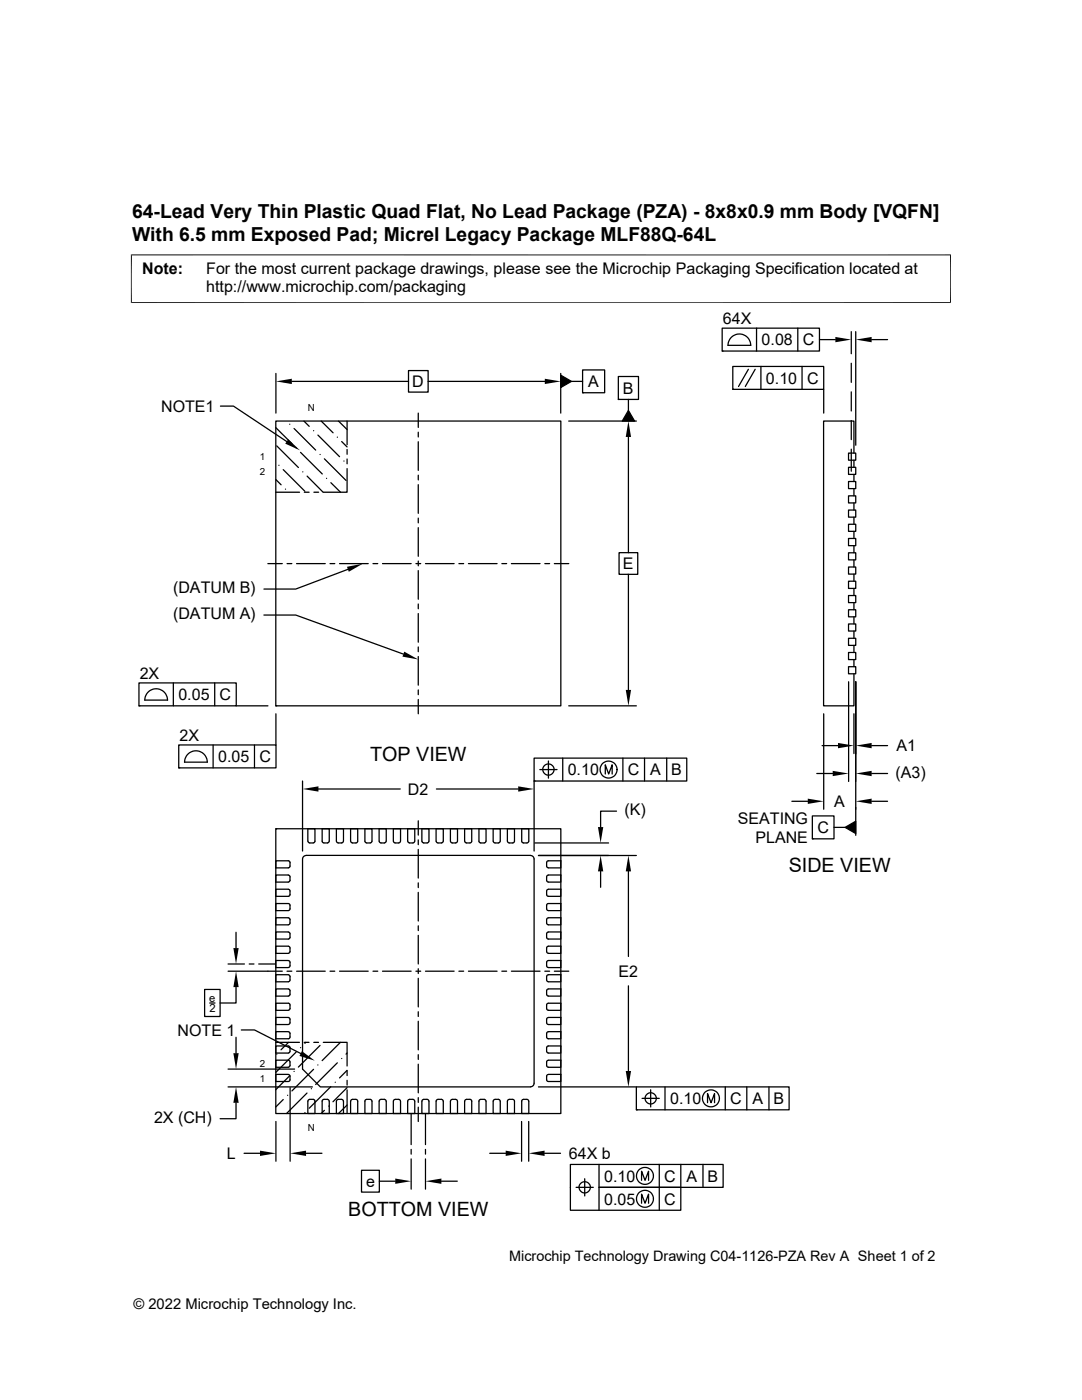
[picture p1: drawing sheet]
<svg xmlns="http://www.w3.org/2000/svg" width="216mm" height="279mm" viewBox="0 0 216 279" stroke-linecap="round" stroke-linejoin="round" font-family="sans-serif">
<g fill="none" stroke="#000" stroke-width=".25">
<path d="M55.1 74.5v7.9M58.2 76.1h23.3M81.5 74h3.9v4.3h-3.9zM85.4 76.1h23.3M111.9 74.5v7.9M111.9 74.9l2.1 1.2-2.1 1.2zM114 76.1h2.2M116.2 73.8h4.4v4.6h-4.4zM116.2 78.4h.1M123.4 75.1h4v4.6h-4zM123.4 79.7h.1M125.4 79.7v2.2"/>
<path d="M144.1 65.5h19.4v4.6h-19.4zM144.1 70.1h.1M146 67.2a2.27 2.27 0 0 1 2.5-.3 2.27 2.27 0 0 1 1.3 2h-4.5l.2-.9zM146.2 73.1h18.2v4.6h-18.2zM146.2 77.7h.1M149.3 73.7l-1.9 3.4M150.7 73.7l-2 3.4M151 65.5v4.6M151.8 73.1v4.6M159.2 65.5v4.6M160 73.1v4.6M163.5 67.8h3.2"/>
<path d="M164.4 77.7v4.7M169.9 66.2v4.4M169.9 72.5v3.8M169.9 78.2v3.8M170.8 66.2v22.7M173.9 67.8h3.2M44 81h2.6l10.6 7.1M55 84h56.9v56.9h-56.9zM55 95.7l1.1 1.1M55 85.3l3.3 3.2M55 98.2h4.8M55.2 89l4.3 4.3"/>
<path d="M55.6 92.9h.1M56.5 93.7l4.3 4.3M57 97.6h.1M57.8 84.7h.1M58.7 85.5l4.3 4.3M59.1 89.4h.1M60 90.3l4.3 4.3M60.4 94.2h.1M60.6 84l1.1 1.1M60.7 98.2h1M61.3 95l3.2 3.2M62.6 86h.1"/>
<path d="M62.6 98.2h1M63.4 86.8l4.4 4.3M63.9 90.7h.1M64.1 84l2.4 2.4M64.7 91.6l4.3 4.3M65.2 95.5h.1M66 96.3l1.9 1.9M67.3 87.2h.1M67.5 84l1.8 1.7M68.2 88.1l1.1 1.1M68.6 92h.1M69.3 93.5v4.7h-4.8"/>
<path d="M69.3 84v4.8M69.3 89.7v1M69.3 91.6v1M83.5 82.4v2.9M83.5 86.3v.9M83.5 88.2v5.7M83.5 94.8v1M83.5 96.7v5.7M113.5 84h13.5M125.4 81.9l1.2 2.1h-2.4zM125.4 87.2v23.1M169.3 99h1.5v1.4h-1.5z"/>
<path d="M169.3 96.1h1.5v1.4h-1.5zM169.3 93.3h1.5v1.4h-1.5zM169.3 90.4h1.5v1.4h-1.5zM169.9 83.9v3.8M169.9 89.6v4.4M170.4 90.4v-6.4h-6.1v56.9h6.1v-6.4M170.4 91.8v1.5M170.4 94.7v1.4M170.4 97.5v1.5M53.4 112.5h2.9M57.3 112.5h.9M59.2 112.5h5.7"/>
<path d="M65.8 112.5h1M67.8 112.5h5.7M69.4 113.6l-10.4 4h-6.3M74.4 112.5h1M76.3 112.5h5.7M83 112.5h.9M83.5 103.4v1M83.5 105.3v5.7M83.5 112v.9M83.5 113.9v5.7M84.9 112.5h5.7M91.6 112.5h.9"/>
<path d="M93.5 112.5h5.7M100.1 112.5h1M102 112.5h5.8M108.7 112.5h1M110.6 112.5h2.9M123.5 110.3h3.8v4.3h-3.8zM125.4 114.6v23.1M169.3 118.9h1.5v1.4h-1.5zM169.3 116h1.5v1.4h-1.5zM169.3 113.2h1.5v1.4h-1.5zM169.3 110.3h1.5v1.4h-1.5zM169.3 107.5h1.5v1.4h-1.5z"/>
<path d="M169.3 104.6h1.5v1.4h-1.5zM169.3 101.8h1.5v1.4h-1.5zM170.4 100.4v1.4M170.4 103.2v1.4M170.4 106v1.5M170.4 108.9v1.4M170.4 111.7v1.5M170.4 114.6v1.4M170.4 117.4v1.5M27.7 136.3h19.4v4.6h-19.4zM29.7 138a2.27 2.27 0 0 1 2.4-.3 2.27 2.27 0 0 1 1.3 2h-4.5l.2-.9zM34.6 136.3v4.6"/>
<path d="M42.8 136.3v4.6M52.7 122.7h6.3l21.5 7.8M83.5 120.5v1M83.5 122.4v5.8M83.5 129.1v1M83.5 131v5.7M83.5 137.7v.9M83.5 139.6v2.9M169.3 133.1h1.5v1.4h-1.5zM169.3 130.2h1.5v1.4h-1.5zM169.3 127.4h1.5v1.4h-1.5zM169.3 124.5h1.5v1.4h-1.5z"/>
<path d="M169.3 121.7h1.5v1.4h-1.5zM169.3 136.1v19.9M170.4 120.3v1.4M170.4 123.1v1.4M170.4 125.9v1.5M170.4 128.8v1.4M170.4 131.6v1.5M170.8 136.1v30.6M27.7 140.9h.1M35.7 148.7h19.4v4.5h-19.4zM35.7 153.2h.1M41.4 152.1a2.26 2.26 0 0 0-2.3-2.3 2.26 2.26 0 0 0-2.3 2.3h4.6"/>
<path d="M42.5 148.7v4.5M47.1 140.9h6.4M50.8 148.7v4.5M55 140.9h.1M55.1 142.5v6.2M60.4 155.9v13.9M63.5 157.5h16.4M87.1 157.5h16.3M106.6 151.3h30.4v4.6h-30.4zM106.6 155.9h.1M106.6 155.9v13.9M107.7 153.6h3.4"/>
<path d="M109.4 151.9v3.4M110.6 153.6a1.13 1.13 0 0 1-1.7 1 1.13 1.13 0 0 1-.2-1.9 1.13 1.13 0 0 1 1.8 .5l.1 .4M112.3 151.3v4.6M113.5 140.9h13.5M120.8 154.5v-1.9l.7 1.9 .7-1.9v1.9M124.3 151.3v4.6M128.6 151.3v4.6M133 151.3v4.6M158 159.9h3.2M163 154.4h3.2M164 148.8h3.2M164.4 142.5v19"/>
<path d="M170.4 142.5v7.9M173.9 148.8h3.2M173.9 154.4h3.2M173.9 159.9h3.2M55 171.8h2.7l.2 .3-.1 .9-.3 .2h-2.5zM55 174.6l2.7 .1 .2 .3-.1 .9-.3 .1h-2.5zM55 165.4h56.9v56.8h-56.9zM55 165.4h.1M57.5 177.5h-2.5v1.4l2.7-.1 .2-.3v-.7l-.4-.3M61.1 170.7h44.8M61.1 170.7a.72 .72 0 0 0-.7 .7v42l3.5 3.5h42a.77 .77 0 0 0 .7-.7v-44.8a.72 .72 0 0 0-.7-.7M61.4 167.9l.4 .3h.7l.3-.2v-2.6h-1.4v2.5"/>
<path d="M64.3 165.4h1.4v2.5l-.2 .3h-.9l-.3-.2zM67.1 167.9l.4 .3h.7l.3-.2v-2.6h-1.4v2.5M70 167.9l.3 .3h.7l.3-.2 .1-2.6h-1.4v2.5M72.8 165.4h1.4v2.5l-.2 .3h-.8l-.3-.2zM75.7 167.9l.3 .3h.7l.3-.2 .1-2.6h-1.5v2.5M78.5 167.9l.3 .3h.8l.3-.2v-2.6h-1.4v2.5M81.3 165.4h1.5l-.1 2.5-.1 .3h-.9l-.3-.2zM83.5 163.8v2.9M83.5 167.6v1M83.5 169.5v5.7M83.5 176.2v.9M83.5 178.1v5.7"/>
<path d="M84.2 167.9l.3 .3h.7l.3-.2 .1-2.6h-1.4v2.5M87 167.9l.4 .3h.7l.3-.2 .1-2.6h-1.5v2.5M89.9 165.4h1.4v2.5l-.2 .3h-.9l-.3-.2zM92.7 167.9l.4 .3h.7l.3-.2v-2.6h-1.4v2.5M95.6 165.4h1.4v2.5l-.2 .3h-.9l-.3-.2zM98.4 165.4h1.4v2.5l-.2 .3h-.8l-.3-.2zM101.3 167.9l.3 .3h.7l.3-.2 .1-2.6h-1.5v2.5M104.1 165.4h1.4v2.5l-.2 .3h-.9l-.3-.2zM106.7 168.2h14.7M107.4 170.7h19.6M109.2 174.7l2.7-.1v1.4h-2.7l-.1-.3v-.7zM109.2 171.8h2.7v1.4l-2.7-.1-.1-.3v-.7z"/>
<path d="M109.4 177.5h2.5v1.4l-2.7-.1-.1-.3v-.7l.3-.3M119.8 173.9v3.2M123 161.9h-3.2v3.2M125.4 173.9v17M162.1 162.8h4.3v4.6h-4.3zM162.1 167.4h.1M166.4 165.1h2.2M168.6 165.1l2.2-1.2v2.4zM40.8 197.5h3.1v5.4h-3.1zM45.5 192.4h3.3M45.5 193.8h10.8M47.1 197v3.2h-3.2"/>
<path d="M47.1 186.1v3.1M49.7 192.4h1M51.6 192.4h3.3M55 180.3l2.7 .1 .2 .3-.1 .8-.3 .2h-2.5zM55 183.2h2.7l.2 .3-.1 .9-.3 .2h-2.5zM55 191.7h2.7l.2 .3-.1 .9-.3 .2h-2.5zM57.3 193.8h.9M57.5 194.5l.3 .2 .1 .9-.4 .3M57.5 186h-2.5v1.4h2.7l.2-.3v-.7l-.4-.4M57.5 188.8h-2.5v1.5l2.7-.1 .2-.3v-.7l-.4-.4M57.5 194.5h-2.5v1.4h2.5M57.5 197.4h-2.5v1.4l2.7-.1 .2-.3v-.7l-.4-.3"/>
<path d="M59.2 193.8h5.7M65.8 193.8h1M67.8 193.8h5.7M74.4 193.8h1M76.3 193.8h5.7M83 193.8h.9M83.5 184.8v.9M83.5 186.7v5.7M83.5 193.3v1M83.5 195.2v5.8M84.9 193.8h5.7M91.6 193.8h.9"/>
<path d="M93.5 193.8h5.7M100.1 193.8h1M102 193.8h5.8M108.7 193.8h1M109.2 191.7h2.7v1.4l-2.7-.1-.1-.3v-.7zM109.2 183.2h2.7v1.4l-2.7-.1-.1-.3v-.7zM109.2 180.4l2.7-.1v1.4h-2.7l-.1-.3v-.7zM109.4 197.4h2.5v1.4l-2.7-.1-.1-.3v-.7l.3-.3M109.4 194.5h2.5v1.4h-2.5M109.4 188.8h2.5v1.5l-2.7-.1-.1-.3v-.7l.3-.4M109.4 186h2.5v1.4h-2.7l-.1-.3v-.7l.3-.4M109.4 194.5l-.3 .2v.9l.3 .3"/>
<path d="M110.6 193.8h2.9M125.4 196.7v17M41.8 200.2h1.1M45.5 216.9h16.8M45.5 213.4h13.3M47.1 207v3.2M48.2 205.5h2.6l9.2 4.7M55 208h4.8M55 200.2l2.7 .1 .2 .3-.1 .8-.3 .2h-2.5zM55 208.7l2.7 .1 .2 .3-.1 .9-.3 .1-2.5 .1zM55.2 210.4h.1M56.5 219.4l-1.5 1.5"/>
<path d="M57.4 218.6h.1M57.5 203.1l.3 .1 .1 .9-.4 .3M57.5 211.6l.3 .2 .1 .8-.4 .4M57.5 203.1h-2.5v1.4h2.5M57.5 205.9h-2.5v1.4h2.7l.2-.3v-.8l-.4-.3M57.5 211.6h-2.5v1.4h2.5M57.5 214.4h-2.5v1.4h2.7l.2-.3v-.7l-.4-.4M57.6 208l-1.5 1.5M57.8 214.7l-2.8 2.8M57.9 217.1v14.7M58.7 213.8h.1M59.1 210l-4.1 4"/>
<path d="M60 209.1h.1M60.7 208h1M61 208l-.2 .2M61.3 218.1l-4.1 4.1M61.4 219.8v2.4h1.4v-2.6l-.3-.2h-.7l-.4 .4M62.1 217.3h.1M62.6 213.4l-4.3 4.3M62.6 208h1M63.4 212.5h.1M63.9 208.6l-4.4 4.4M64.5 219.5l.8-.1 .3 .2 .1 2.6h-1.4v-2.4zM64.5 208h4.8v4.7"/>
<path d="M66 216.9l-4.3 4.3M66.9 216h.1M67.1 219.8v2.4h1.4v-2.6l-.3-.2h-.7l-.4 .4M67.3 212.1l-4.3 4.3M67.9 208l-3.6 3.7M68.2 211.2h.1M69.3 213.7v1M69.3 215.6v1M69.3 217.5v4.7M69.3 217.1l-2.9 2.8M69.3 210.2l-.3 .2M69.3 213.6l-1.5 1.5"/>
<path d="M70 219.8v2.4h1.4l-.1-2.6-.3-.2h-.7l-.3 .4M73 219.5l.9-.1 .3 .2v2.6h-1.4v-2.4zM75.6 219.8v2.4h1.5l-.1-2.6-.3-.2h-.7l-.3 .4M78.5 219.8v2.4h1.4v-2.6l-.3-.2h-.8l-.3 .4M81.5 219.5l.9-.1 .3 .2 .1 2.6h-1.5l.1-2.4zM83.5 201.9v1M83.5 203.8v5.7M83.5 210.5v.9M83.5 212.4v5.7M83.5 219.1v.9M84.2 219.8v2.4h1.4l-.1-2.6-.3-.2h-.7l-.3 .4M87 219.8v2.4h1.5l-.1-2.6-.3-.2h-.7l-.4 .4"/>
<path d="M90.1 219.5l.8-.1 .3 .2 .1 2.6h-1.4v-2.4zM92.7 219.8v2.4h1.4v-2.6l-.3-.2h-.7l-.4 .4M95.7 219.5l.9-.1 .3 .2 .1 2.6h-1.4v-2.4zM98.6 219.5l.9-.1 .3 .2v2.6h-1.4v-2.4zM101.2 219.8v2.4h1.5l-.1-2.6-.3-.2h-.7l-.3 .4M104.3 219.5l.9-.1 .3 .2v2.6h-1.4v-2.4zM107.4 216.9h19.6M109.2 208.8l2.7-.1v1.5l-2.7-.1-.1-.3v-.7zM109.2 200.3l2.7-.1v1.4h-2.7l-.1-.3v-.7zM109.4 214.4h2.5v1.4h-2.7l-.1-.3v-.7l.3-.4M109.4 211.6h2.5v1.4h-2.5M109.4 205.9h2.5v1.4h-2.7l-.1-.3v-.8l.3-.3"/>
<path d="M109.4 203.1h2.5v1.4h-2.5M109.4 211.6l-.3 .2v.8l.3 .4M109.4 203.1l-.3 .1v.9l.3 .3M127 216.9h30.5v4.6h-30.5zM128.1 219.2h3.5M129.8 217.5v3.4M132.7 216.9v4.6M144.7 216.9v4.6M149 216.9v4.6M153.4 216.9v4.6M47.1 220.1v3.2h-3.2M48.7 230.2h3.2"/>
<path d="M55.1 223.8v8M60.8 222h.1M61.1 230.2h3.1M64.7 221.6l-.6 .6M65.6 220.7h.1M69.3 220.5l-1.8 1.7M72.1 233.6h3.6v4.3h-3.6zM75.7 235.7h3.2M82 222.4v6M82 229.4v.9M82 231.3v6M83.5 221v2.8"/>
<path d="M84.9 222.4v6M84.9 229.4v.9M84.9 231.3v6M88.1 235.7h3.1M97.7 230.2h3.2M104.1 223.8v8M105.5 223.8v8M108.7 230.2h3.1M115 237h3.4M116.7 235.2v3.5M117.8 237a1.13 1.13 0 0 1-1.6 .9 1.13 1.13 0 0 1-.3-1.8 1.13 1.13 0 0 1 1.8 .4l.1 .5M119.5 232.4v4.6h16.3v4.5h-22v-9.1h30.5v4.6h-24.8v4.5"/>
<path d="M127 221.5h.1M128 235.6v-1.9l.7 1.9 .7-1.9v1.9M131.6 232.4v9.1M135.8 232.4v4.6M140.3 232.4v4.6M141.2 220.1v-1.9l.7 1.9 .7-1.9v1.9M128 240.1v-1.8l.7 1.8 .7-1.8v1.8"/>
<circle cx="121.4" cy="153.6" r="1.69"/>
<circle cx="129.8" cy="219.2" r="1.12"/>
<circle cx="141.9" cy="219.2" r="1.69"/>
<circle cx="128.7" cy="234.7" r="1.69"/>
<circle cx="128.7" cy="239.3" r="1.69"/>
</g>
<g fill="#000">
<path d="M55.1 76.1l3.1-.5v1zM108.7 75.6l3.2 .5-3.2 .5zM111.9 74.9l2.1 1.2-2.1 1.2zM166.7 67.2l3.2 .6-3.2 .5zM170.8 67.8l3.1-.6v1.1zM57.5 87.7l2.4 2.2-3-1.4zM125.4 84l.5 3.2h-1zM125.4 81.9l1.2 2.1h-2.4zM69.2 113.1l3.2-.6-2.8 1.6zM80.7 130l2.8 1.6-3.2-.6zM124.9 137.7h1l-.5 3.2zM60.4 157.5l3.1-.6v1.1z"/>
<path d="M103.4 156.9l3.2 .6-3.2 .5zM161.2 159.4l3.2 .5-3.2 .5zM166.2 153.8l3.1 .6-3.1 .5zM167.2 148.3l3.2 .5-3.2 .5zM170.8 148.8l3.1-.5v1zM170.8 154.4l3.1-.6v1.1zM170.8 159.9l3.1-.5v1zM119.8 170.7l.6 3.2h-1.1zM119.3 165.1h1.1l-.6 3.1zM125.4 170.7l.5 3.2h-1zM168.6 165.1l2.2-1.2v2.4zM46.6 189.2h1l-.5 3.2z"/>
<path d="M47.1 193.8l.5 3.2h-1zM46.6 210.2h1l-.5 3.2zM60.2 209.8l2.6 1.9-3-1zM124.9 213.7h1l-.5 3.2zM47.1 216.9l.5 3.2h-1zM51.9 229.6l3.2 .6-3.2 .5zM57.9 230.2l3.2-.6v1.1zM78.9 235.2l3.1 .5-3.1 .6zM84.9 235.7l3.2-.5v1.1zM100.9 229.6l3.2 .6-3.2 .5zM105.5 230.2l3.2-.6v1.1z"/>
</g>
<path d="M26.1 50.9h163.7M26.2 50.8v9.7M189.7 50.8v9.7M26.1 60.4h163.7" fill="none" stroke="#000" stroke-width=".2"/>
<g font-size="3.9">
<text x="26.4" y="43.5">64-Lead Very Thin Plastic Quad Flat, No Lead Package (PZA) - 8x8x0.9 mm Body [VQFN]</text>
<text x="26.4" y="48">With 6.5 mm Exposed Pad; Micrel Legacy Package MLF88Q-64L</text>
<text x="73.9" y="151.8">TOP VIEW</text>
<text x="157.4" y="174">SIDE VIEW</text>
<text x="69.5" y="242.7">BOTTOM VIEW</text>
</g>
<g font-size="3.2">
<text x="28.4" y="54.6">Note:</text>
<text x="41.1" y="58.3">http://www.microchip.com/packaging</text>
<text x="41.1" y="54.6">For the most current package drawings, please see the Microchip Packaging Specification located at</text>
<text x="144.3" y="64.7">64X</text>
<text x="152" y="68.9">0.08</text>
<text x="160.2" y="68.9">C</text>
<text x="82.3" y="77.3">D</text>
<text x="117.4" y="77.3">A</text>
<text x="152.8" y="76.5">0.10</text>
<text x="161" y="76.6">C</text>
<text x="32.2" y="82.2">NOTE1</text>
<text x="124.3" y="78.6">B</text>
<text x="124.3" y="113.6">E</text>
<text x="34.5" y="118.4">(DATUM B)</text>
<text x="34.5" y="123.5">(DATUM A)</text>
<text x="27.9" y="135.5">2X</text>
<text x="35.6" y="139.7">0.05</text>
<text x="43.8" y="139.7">C</text>
<text x="35.8" y="147.9">2X</text>
<text x="178.9" y="149.9">A1</text>
<text x="43.5" y="152.1">0.05</text>
<text x="51.8" y="152.1">C</text>
<text x="113.3" y="154.7">0.10</text>
<text x="125.3" y="154.7">C</text>
<text x="129.8" y="154.7">A</text>
<text x="133.9" y="154.7">B</text>
<text x="178.7" y="155.2">(A3)</text>
<text x="81.4" y="158.6">D2</text>
<text x="166.5" y="161.1">A</text>
<text x="124.6" y="162.7">(K)</text>
<text x="147.2" y="164.5">SEATING</text>
<text x="163.1" y="166.3">C</text>
<text x="150.7" y="168.3">PLANE</text>
<text x="123.4" y="195">E2</text>
<text x="35.4" y="206.7">NOTE 1</text>
<text x="133.7" y="220.3">0.10</text>
<text x="145.7" y="220.3">C</text>
<text x="150.2" y="220.3">A</text>
<text x="154.3" y="220.3">B</text>
<text x="30.7" y="224.1">2X (CH)</text>
<text x="45.3" y="231.3">L</text>
<text x="113.5" y="231.3">64X b</text>
<text x="73" y="236.9">e</text>
<text x="120.5" y="235.8">0.10</text>
<text x="132.5" y="235.8">C</text>
<text x="137" y="235.8">A</text>
<text x="141.2" y="235.8">B</text>
<text x="120.5" y="240.4">0.05</text>
<text x="132.5" y="240.4">C</text>
</g>
<g font-size="2.9">
<text x="101.6" y="251.7">Microchip Technology Drawing C04-1126-PZA Rev A Sheet 1 of 2</text>
<text x="26.6" y="261.3">© 2022 Microchip Technology Inc.</text>
</g>
<g font-size="2.2">
<text x="41.8" y="199.9">e</text>
<text x="41.8" y="202">2</text>
</g>
<g font-size="1.9">
<text x="61.4" y="82">N</text>
<text x="51.9" y="94.7">2</text>
<text x="51.9" y="91.9">1</text>
<text x="51.9" y="213">2</text>
<text x="51.9" y="215.8">1</text>
<text x="61.4" y="225.7">N</text>
</g>
</svg>
